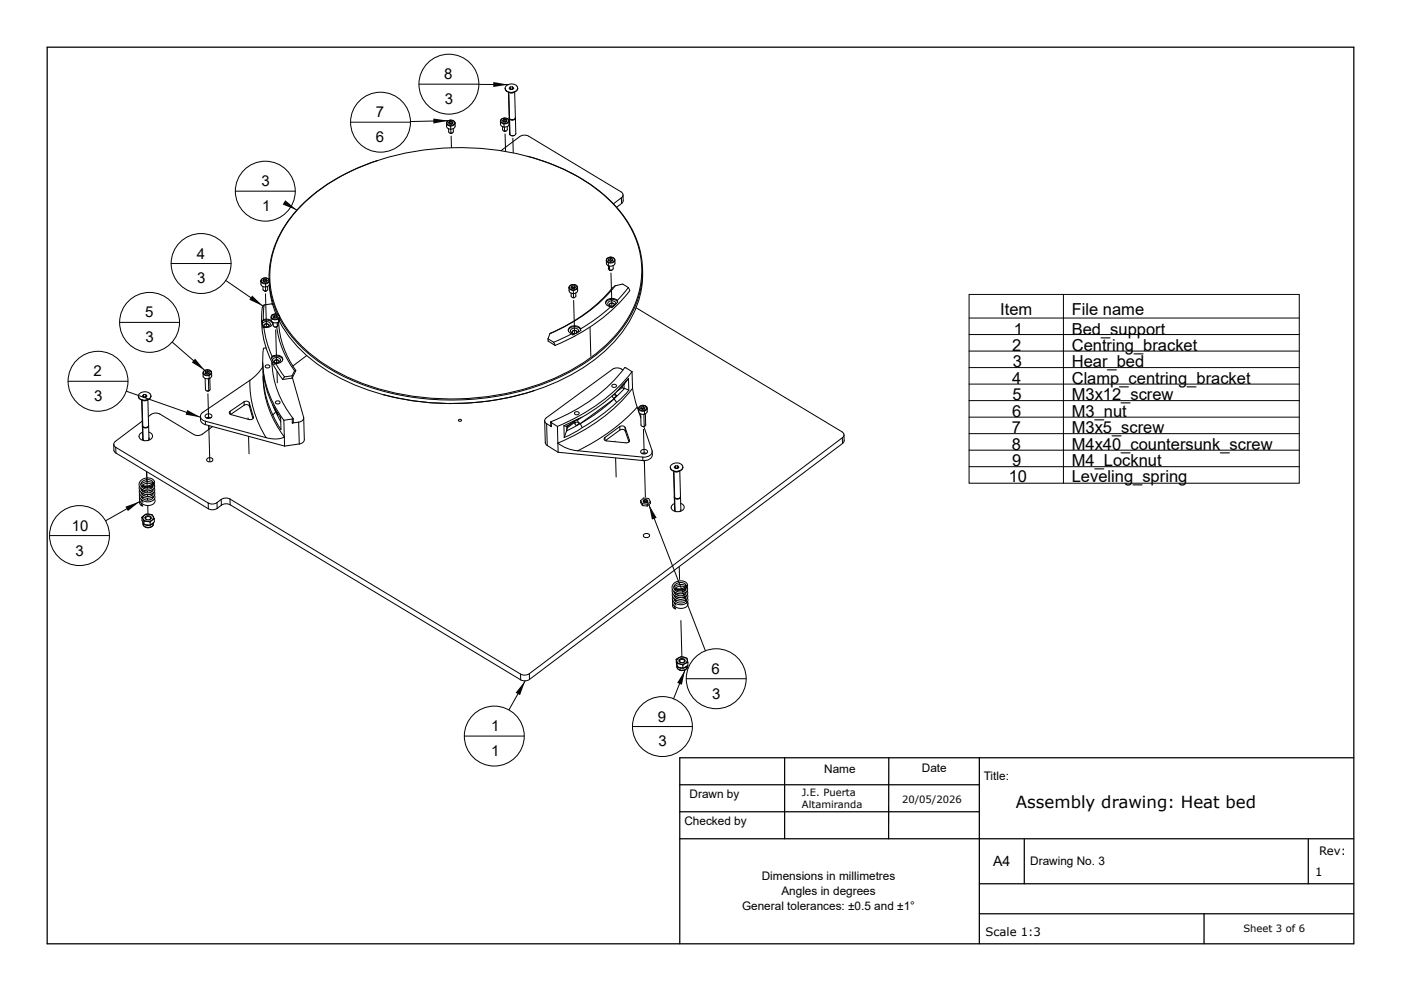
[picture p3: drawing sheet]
<svg xmlns="http://www.w3.org/2000/svg" width="297mm" height="210mm" viewBox="0 0 297 210" stroke-linecap="round" stroke-linejoin="round" font-family="sans-serif">
<g fill="none" stroke="#000" stroke-width=".21">
<path d="M88.8 17.9h12.7M101.5 17.9l6.3 .1M107.1 18.7l.2 .5M107.2 18.4a1.53 1.53 0 0 1 2.6 .3 1.44 1.44 0 0 1-1.3 .9 1.44 1.44 0 0 1-1.4-.8zM107.3 19.2h.1M107.8 19.6l.2 5.6M107.9 19.6l.1 5.6M108 19.6l.8 .1M108.2 18.4l-.2 .3 .2 .3M108.2 18.4v.5M108.2 18.9v.1M108.7 18.4l.2 .3-.2 .3h-.5"/>
<path d="M108.7 18.4v.5M108.7 18.4h-.5M108.7 18.9h.1M108.7 18.9h-.5M108.8 19.6v.1M108.9 19.6l-.1 .1M109 19.6l-.4 .1-.7-.1M109.1 19.5l.2 5.4a.72 .72 0 0 1-1.3 .3M109.8 18.7a1.4 1.4 0 0 1-1.1 1 1.4 1.4 0 0 1-1.4-.5M74.3 25.9h12.7M80 34.1a37.9 37.9 0 0 0-18.7 12.5 20.2 20.2 0 0 0-4.3 12.6M94.7 26.1v.1a.82 .82 0 0 0 .8 .5"/>
<path d="M94.7 26.2v.6a.79 .79 0 0 0 .9 .6M94.7 25.9v.2M94.8 26.1a.88 .88 0 0 0 .8 .5 .88 .88 0 0 0 .8-.5M94.8 26.1h-.1M94.8 26.1a.88 .88 0 0 1 .8-.6 .88 .88 0 0 1 .8 .6M94.8 25.9a1.09 1.09 0 0 1 1.6 0M95.1 25.6l-8.1 .2M95.1 27.3l.1 .8 .4 .2M95.3 25.8l-.2 .3 .2 .2h.5l.2-.2-.2-.3M95.3 25.8h.5M95.3 25.8l.1 .3M95.4 26.1h.2"/>
<path d="M95.4 26.1l-.2 .1M95.4 28.3h.2M95.5 26.7l.1 .7M95.6 27.4v.9M95.6 26.1v.2M95.6 28.3h.1M95.8 25.8v.3M95.8 26.1l.1 .1M95.8 26.1h-.2M95.8 28.2l-.2 .1M96.1 27.3v.8l-.5 .2M96.4 26.1h.1"/>
<path d="M96.4 25.9l.1 .2M96.5 26.1l-.2 .4-.8 .2M96.5 26.1v.7a.82 .82 0 0 1-.9 .6M106.1 25.7v.7a.74 .74 0 0 0 .8 .6M106.2 25.5a.86 .86 0 0 0 .7 .7 .86 .86 0 0 0 .9-.5M106.2 25.5l-.1 .1M106.2 25.5a.86 .86 0 0 1 .9-.4 .86 .86 0 0 1 .7 .6M106.2 32l4-3a1.79 1.79 0 0 1 1.9-.1l19.6 11.8a.71 .71 0 0 1 .1 1.3M106.5 26.9l.1 .8 .4 .1M106.8 25.3l.1 .3M106.8 25.3l-.3 .3 .2 .3h.5l.3-.2-.2-.3M106.8 25.3l.5 .1"/>
<path d="M106.9 25.6l.2 .1M106.9 25.6l-.2 .2M106.9 26.3v.7M106.9 27.8h.1M106.9 27l.1 .8M107 27.8h.1M107.1 25.7v.2M107.3 27.8h-.3M107.3 25.4v.3M107.3 25.7l.1 .1M107.3 25.7h-.2M107.5 26.8v.9l-.5 .1"/>
<path d="M107.8 25.7l.1 .1M107.9 25.5a.95 .95 0 0 0-1-.4 .95 .95 0 0 0-.8 .7l.4 .4 .4 .1M107.9 25.5v.3M107.9 25.8a.95 .95 0 0 1-1 .5M107.9 25.7v.6a.87 .87 0 0 1-1 .7M108 25.1l.1 3.5M108 25v.3M108 25.3l.1 3.3M108.9 25.4h-.5M109 28.8h-.5M109.3 25a.7 .7 0 0 1-.6 .5 .7 .7 0 0 1-.7-.2M109.3 25l.1 3.3a.72 .72 0 0 1-1.3 .3"/>
<path d="M111.9 33.2a38.4 38.4 0 0 1 19.3 11.3 19.3 19.3 0 0 1 .9 25 38.2 38.2 0 0 1-20.5 13.1 55.3 55.3 0 0 1-39.9-3.3 29.2 29.2 0 0 1-12.4-11.7M36.3 55.9h12.7M47.9 59.5l7.9 5.4M49.9 40.6h12.7M55.3 59.6v.1M55.3 59.6v.7a.84 .84 0 0 0 1 .6M55.3 59.7a.88 .88 0 0 0 1 .5M55.4 59.6l-.1 .1M55.9 59.3v.3M55.9 59.6v.1M56.2 59.6v.2M56.4 59.2l.3 .3-.2 .3h-.5l-.3-.2 .2-.3"/>
<path d="M56.4 59.2v.4M56.4 59.2l-.5 .1M56.4 59.6l.1 .1M56.4 59.6h-.5M57 59.5h.1M57 59.5a.88 .88 0 0 1-.7 .6 .88 .88 0 0 1-.9-.5M57 59.5a.88 .88 0 0 0-.8-.5 .88 .88 0 0 0-.8 .6M57 59.2l.1 .2zM57.1 59.5a.98 .98 0 0 0-.9-.5 .98 .98 0 0 0-.9 .6M57.1 59.5v.1a.79 .79 0 0 1-.8 .6M57.1 59.6v.6a.77 .77 0 0 1-.8 .7M61.7 43.8l1.2 .8"/>
<path d="M64.1 43.4a45.1 45.1 0 0 1 26.2-11.6 52.9 52.9 0 0 1 32.7 6 26.8 26.8 0 0 1 12 13.5 19.5 19.5 0 0 1-4.4 19.7 40.9 40.9 0 0 1-22.3 12.3 54.7 54.7 0 0 1-36-4 27.5 27.5 0 0 1-14.1-14.6 19.6 19.6 0 0 1 4.5-19.7zM128.6 55.2l.4 .5M128.7 54.9l-.1 .3M128.7 54.8a.91 .91 0 0 1 1-.3 .91 .91 0 0 1 .6 .8l-.1 .2M128.8 54.8l-.1 .3a.85 .85 0 0 0 .6 .6 .85 .85 0 0 0 .8-.3M128.8 54.8l-.1 .1M128.8 54.8a.88 .88 0 0 1 1.5 .4l-.2 .2M129 55.7v1.3l.2 .3M129.1 55v.3l.4-.2M129.1 55l-.1 .3 .4 .2 .5-.2M129.2 56.5v.8M129.3 57.3h.4"/>
<path d="M129.5 54.8l.4 .2v.3M129.5 54.8v.3M129.5 54.8l-.4 .2M129.5 55.1l.2 .1M129.7 55.2l.2 .1M129.7 55.2l-.1 .2M129.7 57.3h.1M130 56.4v.6a.53 .53 0 0 1-.8 .3M130.1 55.4l.1 .1M130.2 55.5a1.2 1.2 0 0 1-1.2 .2M130.4 55.2v.6a.98 .98 0 0 1-.9 .7 .98 .98 0 0 1-.9-.6v-.7M131.8 42l-1.7 1.2"/>
<path d="M131.8 42v1.2M131.8 43.2l-1.1 .8M132.1 41.3v1.5l-.3 .4M136.2 57a20.9 20.9 0 0 1-6 15.6 43 43 0 0 1-24 12.1 54 54 0 0 1-35.7-5.4 28.3 28.3 0 0 1-11.3-11.2M25.4 68.4h12.7M36.5 72.6l6.9 6M43 79.1l.1 .7a.9 .9 0 0 0 1.3 .5M43.1 79.4a1.11 1.11 0 0 0 1.2 .2M43.2 79.3l-.1 .1M43.6 78.9v.3l.2-.1M43.6 78.9l-.1 .3 .4 .2M43.8 79.1l.1 .2"/>
<path d="M44 78.7l.4 .2-.1 .3M44 78.7v.3M44 78.7l-.4 .2M44 79l.3 .2M44 79l-.2 .1M44.3 79.6l.1 .7M44.3 79.2l-.4 .2M44.7 78.8h.1M44.7 78.8l.1 .2a.9 .9 0 0 1-1.6 .3M44.7 78.8a.97 .97 0 0 0-1.6 .2l.1 .3M44.8 78.8a.98 .98 0 0 0-1-.3 .98 .98 0 0 0-.7 .7v.2M44.8 78.8v.5l-.5 .3"/>
<path d="M44.9 79.1l-.1 .9-.4 .3M55.6 68.1l.1 .5M55.6 68.1a1.5 1.5 0 0 1 2.2 .6M55.7 68.6a.98 .98 0 0 1 1.6 .2 .94 .94 0 0 1-1.6 .3M55.7 68.6v.5M55.7 69.1v.5l.2-.2M55.7 76.9a20.1 20.1 0 0 0 3.8 11.8M55.7 77.8l-1.4 1.8-1.3 1.1M55.7 60.8l.1 .8 .5 .2M55.8 79.9a21.2 21.2 0 0 0 4.5 12.8 4.9 4.9 0 0 1-3.9 .2M55.8 78.7l.1 2.3M55.8 67.8l.8-.1 .9 .3"/>
<path d="M55.8 67.8l-.2 .3M55.9 69.4a20.2 20.2 0 0 0 1.8 6.2M56 64.7l-.3 .3a20.1 20.1 0 0 0 4.2 15.5M56 64.7l-.2 3.1M56.1 61.7l.2 .1M56.3 60.9v.9M56.3 60.2v.7M56.3 61.8h.1M56.3 77.5a.57 .57 0 0 1 .9 .2 .53 .53 0 0 1-.5 .4 .53 .53 0 0 1-.5-.3zM56.4 73.8l-.5 .1a20.6 20.6 0 0 0 4.3 15.3M56.5 61.7l-.2 .1M56.7 60.8v.8l-.4 .2"/>
<path d="M56.8 69.3l.2-.2a.48 .48 0 0 0-.5-.4 .48 .48 0 0 0-.5 .5l.2 .2M57 69a.58 .58 0 0 0-.5-.3 .58 .58 0 0 0-.5 .4M57.1 60.4a18.7 18.7 0 0 0 1.4 6.2M57.1 60.4a19 19 0 0 0 1.8 6.3M57.5 67.3v.6a.97 .97 0 0 0 1.6 .4M57.6 75.9l.2 .5M57.6 75.9a1.54 1.54 0 0 1 2.3 .4M57.7 76.9a19.9 19.9 0 0 0 4.5 11.9M57.7 76.9v.5M57.7 75.6a1.4 1.4 0 0 1 2.2 .7 1.31 1.31 0 0 1-1.4 .8M57.7 75.6l-.1 .3M57.7 68.3a1.21 1.21 0 0 1-1.8 1.1"/>
<path d="M57.8 76.4l.2 .4M57.8 76.4a.88 .88 0 0 1 .9-.6 .88 .88 0 0 1 .8 .8 1.05 1.05 0 0 1-1.5 .2M57.8 67.6v.1M57.8 64.6l-.2-.1-1.6 .2M57.9 68.4v.7a.55 .55 0 0 0 .9 .2M58 76.8l.2 .5 .3-.2M58.1 67.3l-.1 .1M58.1 67.3l.1 .1M58.2 69.4h.1M58.2 66.9h.5M58.2 66.9v.3M58.2 66.9l-.3 .2 .1 .3 .5 .1 .3-.3-.1-.3"/>
<path d="M58.2 67.2h.5M58.2 67.2l-.1 .1M58.5 77.1l1.8 2.9M58.6 69.4h-.3M58.7 69.3a19.6 19.6 0 0 0 3.8 9.4M58.7 66.9v.3M58.7 67.2v.1M58.8 68.5v.8M58.9 68.4l-.1 .9M58.9 77l.2-.2a.48 .48 0 0 0-.5-.5 .48 .48 0 0 0-.4 .6l.2 .1M58.9 66.8h.1M58.9 66.8l.3 .3a.9 .9 0 0 1-1.4 .5"/>
<path d="M58.9 66.8a.8 .8 0 0 0-.8-.1 .8 .8 0 0 0-.5 .7l.2 .2M59 66.8a1 1 0 0 0-1.5 .5l.3 .4M59 66.8l.3 .4-.3 .4M59 67.6a1.23 1.23 0 0 1-1.2 .1M59 67.6l.1 .7M59.1 68.3a18.8 18.8 0 0 0 3.6 10.3M59.2 76.7a.58 .58 0 0 0-.6-.3 .58 .58 0 0 0-.5 .3M59.3 67.2v.8l-.2 .3M60.3 80l-.4 .5M61.9 79.7v.5M61.9 79.7l-1.6 .3M62.5 78.7l-.6 1"/>
<path d="M62.7 78.6l-.8 1.6M62.7 78.6l-.2 .1M65 75.4l-2.9 2.3M116.2 71.9v.5l1.5 .9M116.2 71.9l1.2 .7M116.6 70.8l-.4 1.1M117.4 72.6l.3 .7M120.6 61l.2 .4 .8 .2M120.7 61h-.1M121.1 62.2l.1 .8 .4 .2M121.2 70.8l-3.8 1.8M121.3 60.7v.3"/>
<path d="M121.3 61h.2M121.3 61l-.1 .1M121.4 63.1l.2 .1M121.5 60.4l.7 .1 .3 .5M121.5 60.4l-.5 .1-.4 .5M121.5 60.4a.73 .73 0 0 0-.8 .6M121.5 60.4a.72 .72 0 0 1 .9 .5M121.5 61l.1 .2M121.6 61.6v1.6M121.6 63.2h.1M121.8 60.7l.2 .2-.2 .3h-.5l-.2-.3 .2-.2M121.8 60.7v.3"/>
<path d="M121.8 60.7h-.5M121.8 61l.1 .1M121.8 61h-.3M121.8 63.1l-.2 .1M122 70.8l-.5 .3-.3-.3M122.1 62.2l-.1 .8-.4 .2M122.3 70.4a.58 .58 0 0 0-.5-.3 .58 .58 0 0 0-.5 .4M122.3 70.4a.51 .51 0 0 0-.5-.3 .51 .51 0 0 0-.4 .5l.1 .2M122.3 70.4l-.2 .3M122.4 60.9l.1 .1M122.4 60.9a.88 .88 0 0 1-.8 .6 .88 .88 0 0 1-.9-.5M122.5 61a.81 .81 0 0 1-.9 .6"/>
<path d="M122.5 61v.6a.98 .98 0 0 1-.9 .7 .98 .98 0 0 1-.9-.6l-.1-.7M122.6 70.5l.1-.4a.9 .9 0 0 0-1-.5 .9 .9 0 0 0-.7 .7l.5 .5h.5M122.6 70.5l-.6 .3M123.1 69.8a1.5 1.5 0 0 0-2.6 .1l.3 .7 .4 .2M123.1 69.8v.3M123.1 70.1a1.45 1.45 0 0 0-1.3-.8 1.45 1.45 0 0 0-1.3 .8M123.1 70.1l-.5 .4M129.5 65.1a38 38 0 0 1-6.4 4.7M130 64.9l.2-.2a.48 .48 0 0 0-.5-.4 .48 .48 0 0 0-.4 .5l.2 .1M130.2 64.9l-.5 .4-.2-.2M130.3 64.6a.58 .58 0 0 0-.6-.3 .58 .58 0 0 0-.5 .4M130.4 60.6l-.6 .6a35 35 0 0 1-13.2 9.6"/>
<path d="M130.4 60.6a34.5 34.5 0 0 1-13.8 10.2M130.4 60.6l1.6-.3 1.2 .7M130.6 64.5l-.4 .4M130.6 64.5a.89 .89 0 0 0-.9-.7 .89 .89 0 0 0-.8 .6 .89 .89 0 0 0 1.3 .5M130.9 63.7a1.59 1.59 0 0 0-2.5 .3 .97 .97 0 0 0 1.1 1.1M130.9 63.7l.1 .4M131 64.1a1.52 1.52 0 0 0-2.6 .2M131 64.1l-.4 .4M132.1 78.5a1.86 1.86 0 0 0-2.2-.2l-14.1 10.3a.71 .71 0 0 0 .1 1.3M133.2 61l.3 .7a38.3 38.3 0 0 1-15.8 11.6M133.2 61l-2.3 2.7M134 78.9l-1.5-.9a35.8 35.8 0 0 1-15.7 11.5"/>
<path d="M134 78.9a38.3 38.3 0 0 1-15.8 11.6M134 78.9l.1 3.5M134.9 65.3l43.6 26.3a.71 .71 0 0 1 .1 1.3M205.5 62.5h70v40h-70zM205.5 67.5h70M205.5 71h70M205.5 74.5h70M205.5 78h70M225.5 62.5v40M14.4 80.9h12.7M24.1 94.3l.1 1.4 .4 .4M24.5 94.9l19.6 11.8"/>
<path d="M24.5 94.9l.1 1.2M24.6 96.1l19.6 11.8M26.8 83l15.7 5.5M29.3 84.1l.2 .4M29.4 83.7a1.53 1.53 0 0 1 2.6 .3 1.44 1.44 0 0 1-1.3 .9 1.44 1.44 0 0 1-1.4-.8zM29.5 84.5h.1M30 84.9l.3 5.6M30.1 84.9l.2 5.6M30.2 89.3l-5.7 4.3a.71 .71 0 0 0 0 1.3M30.2 90.4l.1 2.9M30.2 90.3l.1 .3M30.3 92.9l-.1 .2 .3 .4"/>
<path d="M30.3 84.9l.7 .1M30.3 90.6l.1 2.8M30.4 83.7v.5M30.4 84.2v.1M30.9 83.7l.2 .3-.2 .3h-.5l-.2-.3 .2-.3M30.9 83.7v.5M30.9 83.7h-.5M30.9 84.2h.1M30.9 84.2h-.5M31 84.9v.1M31.1 84.9l-.1 .1M31.1 90.7h-.5"/>
<path d="M31.2 84.9l-.4 .1-.6-.1M31.4 84.8l.1 5.4M31.5 88.4a1.99 1.99 0 0 1 2.4-.5l7.2 4.3a1.8 1.8 0 0 0 1.8-.1l2.2-1.6M31.5 90.3a.7 .7 0 0 1-.5 .5 .7 .7 0 0 1-.7-.2M31.5 90.2a.72 .72 0 0 1-1.2 .3M31.5 90.3l.1 2.9M31.5 91.7a.85 .85 0 0 1 .8 .8 .85 .85 0 0 1-.6 .9 1.53 1.53 0 0 1-2.2-.8 1 1 0 0 1 .7-.9M31.6 92.9v.3l-.3 .3M32 84a1.4 1.4 0 0 1-1.1 1 1.4 1.4 0 0 1-1.4-.5M42.5 88.3a1.37 1.37 0 0 0 1.1 1.8M43.5 80.3l.1 2.3 .1 .2 .6 .1M43.5 89.4l.1 .7"/>
<path d="M43.5 89.4l12.9 3.5M43.6 90.1l16.7 4.5M43.6 88a.83 .83 0 0 1 1.3 .3 .78 .78 0 0 1-.7 .5 .78 .78 0 0 1-.7-.5zM43.9 82.9h.1M43.9 97.3a.75 .75 0 0 1 1.2 .2 .71 .71 0 0 1-.6 .5 .71 .71 0 0 1-.7-.4zM44.2 80.4l.1 2.5M44.3 82.9h-.4M44.5 80.3v2.3l-.2 .3M44.7 88.6l-.5-.1-.5 .2M48.8 87.3l-.2 .4 .4 .3 3.8 1a.63 .63 0 0 0 .9-.5M48.8 87.3v.6M51.7 85.2a.78 .78 0 0 1 1.2 .3"/>
<path d="M51.7 85.2l-2.9 2.1M51.7 85.2l.1 .8M51.8 86a.78 .78 0 0 1 1.1 .2M51.8 86l-2.9 1.9M52.9 85.5l.8 3M52.9 85.5v.7M52.9 86.2l.7 2.6M53 80.7a21.9 21.9 0 0 0 3.4 12.2M53 80.7l-10 6.8a1.01 1.01 0 0 0-.5 1.1 1.01 1.01 0 0 0 1 .8M53.7 88.5v.2M55.9 81a20.3 20.3 0 0 0 1.9 7M56.1 80.8l-.2 .2"/>
<path d="M57.8 85.8l.7 1.6M57.8 88l1.8 3.1-.1-2.4M58.2 86.6l.3 .8M58.5 87.4l1 2.1M58.5 87.4l-.7 .6M58.5 85.2a.56 .56 0 0 1 .9 .2 .53 .53 0 0 1-.5 .3 .53 .53 0 0 1-.5-.3zM58.7 87.4l.1 .6 .2-.1M59.4 88.4l.1 .3M60.2 89.2l.1 5.4M61.9 80.2l-2 .3M62 88.9v.9M62 88.9l-1.8 .3"/>
<path d="M62 80.1l2.4 8.4a.96 .96 0 0 1-1.1 1.1M62.2 88.8v.9l-.2 .1M62.2 88.8l-.2 .1M63.3 89.6l.1 4.6M63.3 89.6l-1.3 .2M63.4 94.2l-3.1 .4M64.4 88.7l.1 4.6a1.08 1.08 0 0 1-1.1 .9M97.3 89h.4l.1 .2-.1 .1-.4 .1zM113.4 82.8a57 57 0 0 1-32.1 1M115.5 89.3l.1 4.6 .4 .6M115.9 89.9l.1 4.6M115.9 89.9l1 .6"/>
<path d="M116 94.5l2.3 1.5M116.8 89.5l.1 1M116.8 89.5l.1 .2M116.9 89.7v.8M116.9 89.7l1.3 .8M118.2 90.5l.1 5.5M118.3 96l18 1.7M119.6 90.3v2.5M119.6 90.3l.6 .1M120.1 91.4l-.5 1.4M120.2 90.4v.9M120.2 90.4l.1 .1"/>
<path d="M120.2 91.3l-.1 .1M120.3 90.5v.2M120.3 90.7l-.1 .6M121.9 89.6l.1 .5 .2 .2 .6-.5M121.9 89.6v-.3l-1.6 1.2M121.9 89.6l-1.6 1.1M121.9 87.5a.56 .56 0 0 1 .9 .2 .53 .53 0 0 1-.5 .3 .53 .53 0 0 1-.5-.3zM122.4 89v.2M122.4 89.2l.4 .6M122.5 95.6l13.8 1.4M122.8 88.8l-2.6 1.6M122.8 89.8l-.5-.2-.3 .1-.1 .2"/>
<path d="M123 89.9l-2.9 1.5M123 89.9l.5 .8M123.2 88.6l-.8 .6M123.5 90.7l-1.6 1-2.3 1.1M128.3 92.8v.6M128.3 92.8l-.2 .5 .5 .3 4.1 .4M129.8 84l.3 .5 .6-.5M129.8 81.7a.56 .56 0 0 1 .9 .2 .53 .53 0 0 1-.5 .3 .53 .53 0 0 1-.5-.3zM130 83.8h.5l.2 .2M130.2 84.6a37.5 37.5 0 0 1-7.2 5.3M130.2 84.6l-7.2 5.3M130.2 84.6l.5 .8"/>
<path d="M130.4 83.4l.3 .6M130.7 85.4a38.4 38.4 0 0 1-7.2 5.3M131.4 90.5l-3.1 2.3M131.4 90.5v.7M131.4 90.5a.79 .79 0 0 1 1.1 .2M131.4 91.2a.79 .79 0 0 1 1.2 .2M131.4 91.2l-3 2.3M131.9 82l-.4 .3M131.9 82v.2M131.9 82.2l.4 .2M131.9 82.2l-1.1 .8M132.2 81.6l-.3 .4"/>
<path d="M132.3 81.5v.9M132.4 82.4l-2.2 2.2M132.4 82.4h-.1M132.4 82.4l.9 .4M132.5 90.7l1 2.7M132.5 90.7l.1 .7M132.6 91.4l.8 2.4M133.3 80.3l-1.7 1.8a24.3 24.3 0 0 1-6.6 5.5l-1.6 .9-3.8 1.8M133.3 80.3l-.9 1.2-.7 .5M133.3 80.3v2.5M133.3 82.8l-1.2 1.4-1.4 1.2M133.5 93.4a.57 .57 0 0 1-.8 .6"/>
<path d="M133.5 93.4v.2M134.1 82.4a38.3 38.3 0 0 1-15.8 11.6l1.7 1 1.2 .4 1.3 .2M134.1 82.4l1 4M135.1 86.4a40.9 40.9 0 0 1-12.6 9.2M135.1 86.4l.3 .9M135.4 86.7v.6a.92 .92 0 0 0 1.3 .6M135.5 86.9a1.08 1.08 0 0 0 1.1 .3M135.5 87.6l.4 1M135.5 86.8v.1M135.8 87.8l.1 2.4 .4 .3h.3M135.9 86.4v.3h.3M135.9 86.4v.3l.3 .2"/>
<path d="M136 95.5a.83 .83 0 0 1 1.3 .3 .78 .78 0 0 1-.7 .5 .78 .78 0 0 1-.8-.4zM136.2 86.7v.2M136.2 90.5h.1M136.3 97v.7M136.4 86.3l.3 .1v.4M136.4 86.3v.3M136.4 86.3l-.5 .1M136.4 86.6l.3 .1M136.4 86.6l-.2 .1M136.5 90.5l1.7 5a1.49 1.49 0 0 1-1.9 1.5M136.5 87.9l.1 2.6M136.6 90.5h-.4"/>
<path d="M136.6 90.5h.1M136.6 87.2l.1 .7M136.7 86.8l-.5 .1M136.8 87.8l.1 2.3-.3 .4M137.1 96.2l-.5-.1-.5 .1M137.1 86.4h.1M137.1 86.4a.82 .82 0 0 1-.6 .7 .82 .82 0 0 1-1-.3M137.1 86.4a.98 .98 0 0 0-1.6 .1v.3M137.1 86.4a.91 .91 0 0 0-1-.4 .91 .91 0 0 0-.6 .9M137.1 86.4l.1 .4-.6 .4M137.2 86.6v.9l-.5 .4M138.3 95.8a1.56 1.56 0 0 1-2 1.9"/>
<path d="M142.1 99.1l.2 .5M142.2 98.8a1.53 1.53 0 0 1 2.6 .3 1.44 1.44 0 0 1-1.3 .9 1.44 1.44 0 0 1-1.4-.8zM142.3 99.6h.1M142.8 100l.2 5.6M142.9 100l.1 5.6M143.2 98.8v.5M143.2 99.3v.1M143.7 98.8l.2 .3-.2 .3h-.5l-.2-.3 .2-.3M143.7 98.8v.5M143.7 98.8h-.5M143.7 99.3h.1M143.7 99.3h-.5"/>
<path d="M144 100l-.4 .1-.7-.1M144.1 99.9l.2 5.4a.73 .73 0 0 1-1.3 .3M144.8 99.1a1.4 1.4 0 0 1-1.1 1 1.4 1.4 0 0 1-1.4-.5M178.6 92.9l-66.4 50M178.6 92.9v1.2M178.6 94.1l-66.3 50.1M178.9 92.2v1.5l-.3 .4M205.5 81.5h70M205.5 85h70M205.5 88.5h70M205.5 92h70M205.5 95.5h70"/>
<path d="M205.5 99h70M10.5 113.6h12.7M29.6 103.2a1.65 1.65 0 0 0 .7 1.6 1.65 1.65 0 0 0 1.8 0 .88 .88 0 0 0 .6-1.3M29.6 104a1.65 1.65 0 0 0 .7 1.5 1.65 1.65 0 0 0 1.8 .1 .88 .88 0 0 0 .6-1.3M29.6 106.5a.68 .68 0 0 0 .7 .9l-.4-.7M29.6 104.7a1.65 1.65 0 0 0 .8 1.6 1.65 1.65 0 0 0 1.7 0 .88 .88 0 0 0 .6-1.2M29.6 106.4l-7.2 4.1M29.6 105.5a1.65 1.65 0 0 0 .8 1.6 1.65 1.65 0 0 0 1.7 0 .88 .88 0 0 0 .7-1.3M29.7 106.3l-.1 .2M29.9 103.6a1.46 1.46 0 0 0 2.5 .3v-.1M29.9 104.4a1.46 1.46 0 0 0 2.6 .3v-.1M29.9 105.2a1.46 1.46 0 0 0 2.6 .2"/>
<path d="M29.9 106l.4 .6M30.1 109.8a1.45 1.45 0 0 1 2.3-.3l.3 .6M30.1 109.8v.6l.4 .9M30.1 109.8l.4 .8M30.1 103.8l-.1 .2M30.1 103a2.22 2.22 0 0 0 2.5-.6 .93 .93 0 0 1-1.1 .9h-.8zM30.1 104.6l-.1 .2M30.2 105.4l-.2 .1M30.2 106.1l-.1 .2M30.3 109.7a1.33 1.33 0 0 1 2.2-.1v.4M30.3 109.7a1.14 1.14 0 0 0 .8 1 1.14 1.14 0 0 0 1.2-.4l.2-.3M30.3 109.7l-.2 .1"/>
<path d="M30.3 110.9a.86 .86 0 0 0 .9 1M30.3 111.2l.3 .5 .6 .3M30.3 110.9l.1 .1M30.4 103.2l-.3 .1M30.4 104l-.3 .1M30.4 104.7l-.3 .2M30.4 105.5l-.2 .2M30.5 110.6l1.3 .2M30.5 110.6v.7M30.5 111.3l.7 .1M30.7 111.3l.5 .2M30.7 109.8l.1 .2a.78 .78 0 0 0 1.2-.1"/>
<path d="M30.7 109.8a.7 .7 0 0 1 .7-.4 .7 .7 0 0 1 .6 .5M30.7 109.8l.2 .1M30.9 109.9l.3 .4M30.9 109.9a.56 .56 0 0 1 .5-.3 .56 .56 0 0 1 .5 .4M30.9 109.9v.1M31 103.4l-.6 .2M31 104.1l-.6 .2M31 104.9l-.5 .2M31.2 111.4v.1M31.2 111.4h.6M31.2 111.9v.1M31.6 103.3l.6 .2"/>
<path d="M31.6 104.1l.6 .2M31.7 104.9l.5 .2M31.8 110.8v.6M31.9 110l-.3 .3M32 109.9l-.1 .1M32.2 102.7a.52 .52 0 0 0 .1-.6 .52 .52 0 0 0-.5-.3 1.37 1.37 0 0 0-1.9 1.2 1.48 1.48 0 0 0 2.5 .1v-.1M32.2 102.8a1.73 1.73 0 0 0-2.2 .4M32.2 103.1l.2 .1M32.2 103.9l.2 .1M32.3 104.7l.2 .1M32.3 105.5l.2 .1M32.4 111l-.2 .2"/>
<path d="M32.4 102.5a2.14 2.14 0 0 0-2.6 .3M32.5 111a1.26 1.26 0 0 1-1.3 .5M32.5 110l.2 .1M32.5 111.3v-.2l-.1 .4-.4 .3-.8 .2M32.5 111.3a1.19 1.19 0 0 1-1.3 .6M32.5 110.9v.4M32.7 102.7a1.21 1.21 0 0 1-1.7 1.4 1.31 1.31 0 0 1-1.4-.7 1.31 1.31 0 0 1 .4-1.6 1.87 1.87 0 0 1 2.7 .4 1.48 1.48 0 0 1-2 1.1M32.7 110.1v.6l-.9 .7M32.7 110.1l-.9 .7M44.1 106.7l.1 1.2M46 106.6a1.79 1.79 0 0 1-1.9 .1M46 106.6v1.3"/>
<path d="M46 107.9a1.79 1.79 0 0 1-1.8 0M46.9 106l-.9 .6M46.9 106v1.2M46.9 107.2l-.9 .7M48.8 105.9a1.79 1.79 0 0 0-1.9 .1M48.8 105.9l61.6 37.1M48.8 105.9v1.2M48.8 107.1a1.8 1.8 0 0 0-1.9 .1M48.8 107.1l61.6 37.1M135.8 106.2l.7-.5 1 .1 .4 .6M135.8 106.2l.4 .7M135.8 106.2v.4l.4 .7"/>
<path d="M136.2 106.9l1 .1M136.2 106.9v.4M136.2 107.3l1 .1M136.5 106.1a.56 .56 0 0 1 .9 .2l-.2 .2M136.5 106.1l-.1 .2a.56 .56 0 0 0 .8 .2M136.5 106.1v.1M136.5 113.4a.75 .75 0 0 1 1.2 .2 .71 .71 0 0 1-.6 .5 .71 .71 0 0 1-.7-.5zM136.5 106.2h.6l.2 .1-.1 .2M136.5 106.2v.2l.2 .2M136.5 106.2l.1 .3M136.6 106.5l.2-.1 .4 .1M136.6 106.5h-.1"/>
<path d="M137 106.4h-.3M137.2 106.5l-.2 .1M137.2 107v.4M137.2 106.5h.1M137.6 107.1l12 31M137.9 106.4l-.7 .6M137.9 106.4v.4l-.7 .6M143 105.5v2.7l.3 .4M143 105.4l.1 .3M143 100l.8 .1M143.1 105.7v2.7M143.8 100v.1"/>
<path d="M143.9 100l-.1 .1M143.9 105.8h-.5M144.3 105.4a.7 .7 0 0 1-.5 .5 .7 .7 0 0 1-.7-.2M144.3 105.4l.1 2.8-.3 .3M144.3 106.8a.82 .82 0 0 1 .8 .8 .82 .82 0 0 1-.7 .8 1.47 1.47 0 0 1-2.1-.7 .96 .96 0 0 1 .7-.9M142.6 125a1.65 1.65 0 0 0 .7 1.6 1.65 1.65 0 0 0 1.8 0 .88 .88 0 0 0 .6-1.3M142.6 125.8a1.65 1.65 0 0 0 .7 1.6 1.65 1.65 0 0 0 1.8 0 .88 .88 0 0 0 .6-1.3M142.6 128.4a.68 .68 0 0 0 .7 .8l-.3-.6M142.6 126.6a1.65 1.65 0 0 0 .8 1.5 1.65 1.65 0 0 0 1.7 .1 .88 .88 0 0 0 .6-1.3M142.6 127.3a1.65 1.65 0 0 0 .8 1.6 1.65 1.65 0 0 0 1.7 .1 .88 .88 0 0 0 .7-1.3M142.7 128.1l-.1 .3M142.9 125.5a1.45 1.45 0 0 0 2.6 .2l-.1-.1"/>
<path d="M142.9 126.2a1.46 1.46 0 0 0 2.6 .3v-.1M142.9 127a1.46 1.46 0 0 0 2.6 .3v-.1M142.9 127.8l.4 .6M143.1 125.7l-.1 .1M143.1 124.8a2.22 2.22 0 0 0 2.5-.6 .93 .93 0 0 1-1.1 .9h-.8zM143.1 126.4l-.1 .2M143.2 127.2l-.2 .2M143.2 128l-.1 .1M143.4 139.9a1.69 1.69 0 0 1 2.3-.2l.1 .8M143.4 139.9l.2 1.5M143.4 139.9l.1 .9M143.4 125l-.3 .2"/>
<path d="M143.4 125.8l-.3 .1M143.4 126.6l-.2 .1M143.5 127.3l-.3 .2M143.6 139.9a1.31 1.31 0 0 1 2.1 .2l-.1 .3M143.6 139.9l-.1 .3a1.24 1.24 0 0 0 2.1 .2M143.6 139.9h-.2M144 140v.3a.81 .81 0 0 0 1.2 0M144 140a.81 .81 0 0 1 1.2 0v.3M144 140l.1 .1M144 125.2l-.6 .2M144 126l-.6 .2M144 126.7l-.5 .3"/>
<path d="M144.6 125.2l.6 .2M144.7 125.9l.5 .2M144.7 126.7l.5 .2M145.2 124.6a.52 .52 0 0 0 .1-.7 .52 .52 0 0 0-.5-.3 1.37 1.37 0 0 0-1.9 1.2 1.48 1.48 0 0 0 2.5 .1M145.2 124.6a1.74 1.74 0 0 0-2.2 .4M145.2 125l.2 .1M145.2 125.7l.2 .1M145.3 126.5l.2 .1M145.3 127.3l.2 .1M145.4 124.3a2.14 2.14 0 0 0-2.6 .3M145.7 124.6a1.21 1.21 0 0 1-1.7 1.4 1.31 1.31 0 0 1-1.3-.8 1.31 1.31 0 0 1 .3-1.5 1.87 1.87 0 0 1 2.8 .3 1.48 1.48 0 0 1-2.1 1.1M98.4 156.2h12.8"/>
<path d="M110.4 143v1.2M111.3 144.5l-3.4 6.1M112.2 142.9a1.79 1.79 0 0 1-1.8 .1M112.2 142.9l.1 1.3M112.3 144.2a1.79 1.79 0 0 1-1.9 0M134.1 154.1h12.7M143.5 141.2v.3M143.5 141.5l.2 .4 .5 .3M143.5 141.5l.2 .5 .5 .2M143.5 140.8l1.3 .3M143.5 140.8l.1 .6M143.6 141.4l.6 .3"/>
<path d="M143.8 141.5l.4 .2M144.1 140.1l.1 .4 .2 .1M144.1 140.1a.54 .54 0 0 1 .6-.2 .54 .54 0 0 1 .4 .5M144.1 140.1v.3M144.2 141.7h.1M144.2 141.7l.6 .1M144.2 142.2h.1M144.8 141.1v.7M145.1 140.4l-.2 .2M145.2 140.3l-.1 .1M145.3 142.1l-2.5 6.1M145.4 141.5l-.2 .1"/>
<path d="M145.5 144h12.7M145.6 141.4a1.42 1.42 0 0 1-1.4 .3M145.6 140.4l.2 .1M145.7 141.3v.4M145.7 141.7a1.36 1.36 0 0 1-1.5 .5M145.7 141.4a1.09 1.09 0 0 1-1.5 .8M145.8 140.5l.1 .7-1.1 .6M145.8 140.5l-1 .6"/>
<circle cx="95.2" cy="17.9" r="6.4"/>
<circle cx="80.7" cy="25.9" r="6.4"/>
<circle cx="42.6" cy="55.9" r="6.4"/>
<circle cx="56.2" cy="40.6" r="6.4"/>
<circle cx="31.7" cy="68.4" r="6.4"/>
<circle cx="20.8" cy="80.9" r="6.4"/>
<circle cx="16.8" cy="113.6" r="6.4"/>
<circle cx="104.8" cy="156.2" r="6.4"/>
<circle cx="140.4" cy="154.1" r="6.4"/>
<circle cx="151.8" cy="144" r="6.4"/>
</g>
<path d="M104.6 17.4l3.2 .6-3.2 .5zM91.9 25.1l3.2 .5-3.2 .6zM60.5 42.5l2.4 2.1-3-1.2zM41.4 76.1l2 2.5-2.7-1.7zM53.5 62.7l2.3 2.2-2.9-1.3zM39.7 87l2.8 1.5-3.1-.5zM26.6 107.5l3-1.1-2.5 2zM137.6 107.1l1.6 2.8-1 .3zM111.3 144.5l-1 3-1-.5zM145.3 142.1l-.7 3.2-1-.4z" fill="#000"/>
<g fill="none" stroke="#000" stroke-width=".21" stroke-dasharray="15.9 3.2 3.2 3.2 3.2 3.2" stroke-linecap="butt">
<path d="M95.7 31.4l-.1-2.6M107.2 32.1l-.1-3.7M108.8 32.4l-.1-3.1M56.5 69.4l-.2-7.1M58.7 77l-.2-7.1M58.7 77v-.6M121.8 70.8l-.2-7.1M121.8 71.4v-.1M125.3 75.7l-.2-6.3M129.7 65l-.2-7.1M44.2 88.8l-.1-5.3M44.3 90.3l.2 7.7"/>
<path d="M44.3 91.2v-.9M52.6 89v-.4M52.8 96.3l-.1-3.7M58.8 81.3l-.1-2.6M130.4 93.7v-.2M136.6 96.3l-.2-5.3M136.6 97.8l.2 7.7M136.6 98.8v-1.1M31.1 100v1.2M31.2 101.3v1.8M31.2 102.3l-.1-2.2M31.2 103.4v.4"/>
<path d="M31.2 104.1v.5M31.3 104.9v.4M31.3 105.7v.4M31.3 107.2l.1 1.8M130.6 101.3l-.1-4.1M144 120.2l.1 2.8M144.4 131.6l.2 7.7"/>
</g>
<g fill="none" stroke="#000" stroke-width=".26">
<path d="M10 10h277v190.2h-277zM144.1 166.5h63.5M144.1 172.2h63.5M144.1 178h142.9M166.4 160.8v17.2M188.4 160.8v17.2M207.6 160.8v39.4M217.2 178.1v9.4M277.4 178.1v9.4M287 160.8h-142.9v39.4M207.6 187.5h79.4M207.6 193.9h79.4"/>
<path d="M255.3 193.9v6.3"/>
</g>
<g font-size="3.5">
<text x="212.1" y="66.7">Item</text>
<text x="214.9" y="71">1</text>
<text x="227.2" y="66.7">File name</text>
<text x="227.2" y="71">Bed_support</text>
<text x="214.6" y="74.4">2</text>
<text x="214.7" y="77.9">3</text>
<text x="227.2" y="74.4">Centring_bracket</text>
<text x="227.2" y="77.9">Hear_bed</text>
<text x="214.6" y="81.4">4</text>
<text x="227.2" y="81.4">Clamp_centring_bracket</text>
<text x="214.6" y="88.4">6</text>
<text x="214.6" y="84.9">5</text>
<text x="227.2" y="84.9">M3x12_screw</text>
<text x="227.2" y="88.4">M3_nut</text>
<text x="214.5" y="91.9">7</text>
<text x="214.5" y="95.4">8</text>
<text x="227.2" y="91.9">M3x5_screw</text>
<text x="227.2" y="95.4">M4x40_countersunk_screw</text>
<text x="214.6" y="98.9">9</text>
<text x="227.2" y="98.9">M4_Locknut</text>
<text x="213.9" y="102.3">10</text>
<text x="227.2" y="102.3">Leveling_spring</text>
<text x="215.4" y="171.4">Assembly drawing: Heat bed</text>
</g>
<g font-size="3.2">
<text x="94.2" y="16.8">8</text>
<text x="94.3" y="22.1">3</text>
<text x="79.7" y="24.9">7</text>
<text x="79.7" y="30.2">6</text>
<text x="55.4" y="39.5">3</text>
<text x="55.6" y="44.8">1</text>
<text x="41.7" y="54.9">4</text>
<text x="41.8" y="60.1">3</text>
<text x="30.8" y="67.4">5</text>
<text x="30.9" y="72.6">3</text>
<text x="19.8" y="79.8">2</text>
<text x="20" y="85.1">3</text>
<text x="15.3" y="112.6">10</text>
<text x="16" y="117.9">3</text>
<text x="150.9" y="143">6</text>
<text x="151" y="148.2">3</text>
<text x="104.2" y="155.1">1</text>
<text x="139.5" y="153.1">9</text>
<text x="104.2" y="160.4">1</text>
<text x="139.6" y="158.4">3</text>
</g>
<text font-size="3" x="210.6" y="183.8">A4</text>
<g font-size="2.5">
<text x="174.7" y="164">Name</text>
<text x="195.5" y="163.9">Date</text>
<text x="208.6" y="165.4">Title:</text>
<text x="146.2" y="169.3">Drawn by</text>
<text x="145.1" y="175">Checked by</text>
<text x="218.4" y="183.4">Drawing No. 3</text>
<text x="278.8" y="185.8">1</text>
<text x="279.7" y="181.4">Rev:</text>
<text x="161.5" y="186.7">Dimensions in millimetres</text>
<text x="165.7" y="189.9">Angles in degrees</text>
<text x="157.3" y="193">General tolerances: ±0.5 and ±1°</text>
<text x="208.9" y="198.6">Scale 1:3</text>
</g>
<g font-size="2.1">
<text x="170" y="168.8">J.E. Puerta</text>
<text x="170" y="171.5">Altamiranda</text>
<text x="191.3" y="170.5">20/05/2026</text>
<text x="263.6" y="197.7">Sheet 3 of 6</text>
</g>
</svg>
